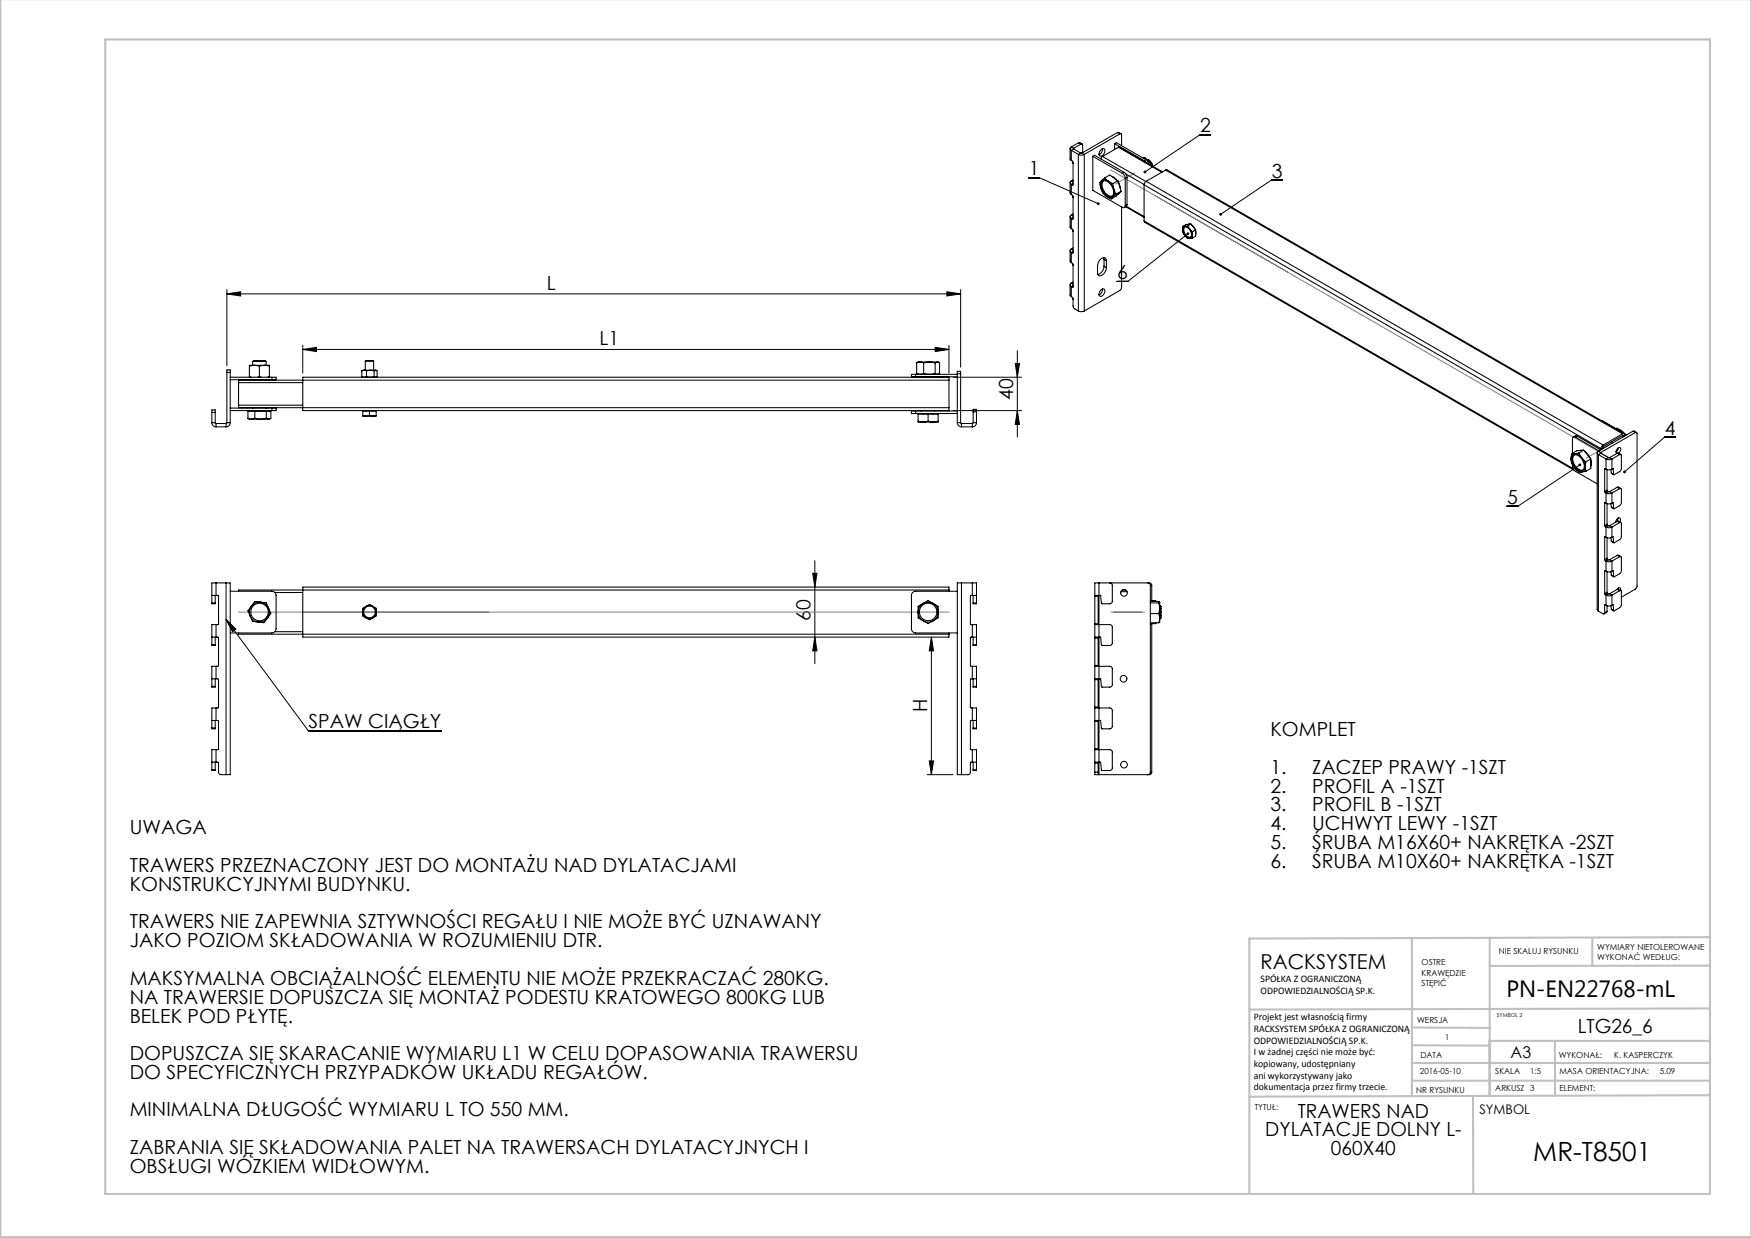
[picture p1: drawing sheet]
<svg xmlns="http://www.w3.org/2000/svg" width="420mm" height="297mm" viewBox="0 0 420 297" stroke-linecap="round" stroke-linejoin="round" font-family="sans-serif">
<g fill="none" stroke="#c0c0c0" stroke-width=".5">
<path d="M.1 -.1v296.9h419.9M25.2 9.5h385v276.9h-385zM338.7 225.2v37.8M357.3 225v37.9v-13.2M382 225.4v6.3M410.1 224.8l-110.4 .4v61.2M410.1 231.7h-52.8M338.7 259.3h71.5M338.7 255h71.5M338.7 250.8l18.6 .1M338.7 246.5l18.6 .1M357.3 249.7h52.9"/>
<path d="M373 249.7v13.2M410.1 241.9l-110.4 .3M353.3 262.9l.1 23.5M410.2 262.7l-110.5 .4"/>
</g>
<g fill="none" stroke="#000" stroke-width=".24">
<path d="M290.4 32.3h-2.6l-13.2 9M246.8 42.7h2.5l14.1 6.2M284.9 56.1l-14.4 11.4h-2.5M307.6 43.2h-2.6l-12.2 8.2M54.4 70.5l3.3-.5v1zM54.4 69.5v18.2M54.4 70.5h176M227.1 70l3.3 .5-3.3 .5zM230.4 69.5v18.6M72.6 83.8l3.3-.5v1zM72.6 82.8v6.7M72.6 83.8h155"/>
<path d="M224.3 83.3l3.3 .5-3.3 .5zM227.6 82.8v6.7M228.6 90.5h16.4M228.6 98.5h16.4M243.5 87.2h1l-.5 3.3zM244 98.5l.5 3.3h-1zM244 84.2v20.7M378.9 111.5l-14.8 10h-2.7M401.8 104.9h-2.5l-9.6 8.3M194.9 137.5h1.1l-.5 3.3zM195.5 134.5v24.7M54.2 148.6l19.8 26.7h31.9"/>
<path d="M54.2 148.6l2.4 2.3-.8 .7zM195.5 152.8l.5 3.3h-1.1zM223.4 152.8v33M223.4 152.8l.5 3.3h-1zM222.4 185.8h6.2M222.9 182.5h1l-.5 3.3z"/>
</g>
<path d="M266.4 40.8l42.4 24.5M272.2 41.5l-4.6 2.6M277.3 47l109.6 63.3M386.2 106.6l-5.7 3.3M57.2 146.8h170.4M266.5 146.8h8" fill="none" stroke="#808080" stroke-width=".25"/>
<g fill="#000">
<path d="M54.2 148.6l2.4 2.3-.8 .7z"/>
<path d="M263.2 48.6v.5h.4l.1-.1-.3-.1 .3 .1-.1-.4zM274.4 41.1l-.1 .3 .3-.1-.3 .1a.34 .34 0 0 0 .5 .1 .34 .34 0 0 0 .1-.5 .34 .34 0 0 0-.5 .1zM292.6 51.1l-.1 .5 .3-.2-.3 .2a.34 .34 0 0 0 .5 .1 .34 .34 0 0 0 .1-.5 .34 .34 0 0 0-.5-.1zM389.4 113v.4l.3-.2-.3 .2a.34 .34 0 0 0 .5 .1 .34 .34 0 0 0 0-.5 .34 .34 0 0 0-.5 0zM378.7 111.3a.34 .34 0 0 0 0 .5 .34 .34 0 0 0 .4 0 .34 .34 0 0 0 .1-.5l-.3 .2 .3-.2-.3-.1zM284.7 55.8a.34 .34 0 0 0 0 .5 .34 .34 0 0 0 .5 0 .34 .34 0 0 0 0-.5l-.3 .3 .3-.3-.3-.1z"/>
<path d="M54.4 70.5l3.3-.5v1zM227.1 70l3.3 .5-3.3 .5z"/>
<path d="M72.6 83.8l3.3-.5v1zM224.3 83.3l3.3 .5-3.3 .5z"/>
<path d="M195.5 152.8l.5 3.3h-1.1zM194.9 137.5h1.1l-.5 3.3z"/>
<path d="M223.4 152.8l.5 3.3h-1zM222.9 182.5h1l-.5 3.3zM243.5 87.2h1l-.5 3.3zM244 98.5l.5 3.3h-1z"/>
</g>
<g fill="none" stroke="#000" stroke-width=".25">
<path d="M256.7 35.7v2.4l.3 .4M257 35.2a.43 .43 0 0 0-.3 .5 .43 .43 0 0 0 .3 .4M257 35.2l.5 .4M257 36.1v2.4M257 38.5l.2 .2M257 36.1l1.7 .9M257.2 38.7l.1 .3M257.2 38.7l.2 .2v5.4M257.3 39v.1M257.3 39l.1 .1M257.5 35.6v.1M257.5 35.7l-.5 .4"/>
<path d="M257.5 35.7l1.7 1M258.7 37l.7 .2 .7-.2M258.7 37v37.6M258.7 34.2h.2l.7 .3M258.7 34.2l-1.7 1M258.7 34.2l.6 .4M259.2 36.7h.3M259.2 36.7l-.5 .3M259.3 34.6l.2-.1 .2 .2v1.9M259.3 34.6l-1.8 1M259.5 36.7l.6 .3M260.1 37v37.6"/>
<path d="M262.1 37.5v8.2l7.1 4a.43 .43 0 0 0 .5 .1 .43 .43 0 0 0 .2-.5M262.1 37.5l7.1 4.1M262.1 37.5l.4-.2 7.1 4M264 36a.55 .55 0 0 1 .8-.3 .55 .55 0 0 1 .2 .8 .91 .91 0 0 1-1.3 .8l-.1-.6zM264.4 35.7a1.48 1.48 0 0 1-.8 1.4M264.5 37.5l-.4 .6M264.5 37.5l10.4 6M267.4 34.5v1.4M267.4 34.5l7 4.1M267.4 34.5l.4-.3 7.1 4.1M268 31.8l.3-.1 .6 .4M268 31.8l.6 .3"/>
<path d="M268 31.8l-8.5 4.9M268.3 35.3h.3l10.2 5.9M268.3 35.3l-3.8 2.2M268.3 35.3l10.4 6M268.6 32.1h.2l.2 .2v2.6M268.6 32.1l-8.5 4.9M274 37.8h.6M274.4 38.6l.4 .3M274.6 37.8l1 1 .6 .9M274.6 37.8l-.3 .2M274.9 38.3l.3 .4 .3 .6M274.9 38.3l-.5 .3"/>
<path d="M275 38.2a2.26 2.26 0 0 1 1.5 1.7 2.03 2.03 0 0 0-1.1-1.6M256.7 43.8v2.5l.3 .4M256.7 52v2.4l.3 .4M257 43.4a.43 .43 0 0 0-.3 .4 .43 .43 0 0 0 .3 .4M257 51.6a.43 .43 0 0 0-.3 .4 .43 .43 0 0 0 .3 .4M257 59.7a.43 .43 0 0 0-.3 .5 .43 .43 0 0 0 .3 .4M257 44.2v2.5M257 52.4v2.4M257 54.8l.2 .2M257 52.4l.2 .2M257 46.7l.2 .1M257 44.2l.2 .2"/>
<path d="M257 43.4l.4 .3M257 51.6l.4 .2M257 59.7l.4 .3M257.2 46.8l.1 .4M257.2 55l.1 .3M257.2 55l.2 .3v5.3M257.2 46.8l.2 .3v5.4M257.3 47.2l.1 .1M257.3 55.3l.1 .2M257.3 47.2h.1M257.3 55.3l.1 .1M257.4 52.5l-.2 .1"/>
<path d="M257.4 44.3l-.2 .1M257.4 43.2l-.4 .2M257.4 51.3l-.4 .3M257.4 59.5l-.4 .2M257.4 44l-.4 .2M257.4 52.2l-.4 .2M264.1 45.2a3.9 3.9 0 0 0 1.3 1.9M264.1 45.2a3.2 3.2 0 0 0 1.3 1.9M264.3 43.3a1.84 1.84 0 0 0-.2 1.9M264.3 43.3a1.2 1.2 0 0 1 1.5 .1M264.3 43.3l-.5 .5 .3 1.4M264.4 43.6a1.8 1.8 0 0 1 2.4 1.3 1.51 1.51 0 0 1-.4 2.3 2.65 2.65 0 0 1-2-3.6z"/>
<path d="M264.7 43.4a2.61 2.61 0 0 0 1.7 3.7l.4-.1M265 42.7l.8 .7M265 42.7l-.7 .6M265 42.7l1.2-.7 1.9 1.4M265.4 47.1a1.2 1.2 0 0 0 1.6 .1M265.4 47.1l1.1 .6M265.8 43.4a3.9 3.9 0 0 1 1.4 2M265.8 43.4l1.1 .7M266.6 42.3l1.3 .9M266.9 44.1l.3 1.3M267 47.2l-.5 .5M267.2 45.4l.5 1.2"/>
<path d="M267.2 45.4a1.84 1.84 0 0 1-.2 1.8M267.7 46.6l-.7 .6M268.1 43.4l.8 2.5M268.1 43.4l-1.2 .7M268.2 43.7l.4 .9 .2 .8M268.6 46.2l-.4 .3M268.9 45.9l-1.2 .7M268.9 45.9l-1.2 1.1-1.2 .7M269 49.6v19.6l-.4 .5-8.5 4.9M269.2 41.6l.5 .5 .2 .7M269.6 41.3l.5 .6 .2 .7M269.6 41.3l-.4 .3"/>
<path d="M269.9 42.8v6.5M270 49.6l4.4 2.5M270 41.7l4.4 2.6M270.2 49.5l4.2 2.4M270.3 49.1l-.1 .4-.5 .3M270.3 42.6l-.4 .2M270.3 49.1l-.4 .2M270.3 42.6v6.5M274.4 53l.2 .3 103 59.5M274.4 44.4l109.6 63.2M274.4 44.4v8.6M274.4 53l102.9 59.4"/>
<path d="M274.9 43.5l-.5 .9M274.9 43.5l109.6 63.3M279.6 40.8h.3l109.6 63.2M279.6 40.8l-4.7 2.7M279.6 40.8l109.6 63.3M283.7 55.1l.1 .7 .4 .8M283.8 54.3h.4M283.8 54.3l-.1 .8M284 54.6a1.53 1.53 0 0 1 1.8 1.7 .65 .65 0 0 1-.4 .7 .65 .65 0 0 1-.8-.3 1.74 1.74 0 0 1-.6-2.1zM284.2 54.5a1.68 1.68 0 0 0 1.4 2.4M284.2 54.3l.6 .1 .6 .5M284.2 56.6l.6 .5 .6 .1"/>
<path d="M284.2 54.3a.69 .69 0 0 0-.5 .8M284.2 56.6h.1a.92 .92 0 0 0 1.1 .6M284.9 54.2l.5 .7M284.9 54.2l-.7 .1M285.4 54.9l.6 .7M285.4 54.9l.4 .8 .1 .7M285.4 53.8h-.4M285.7 53.8l1.1 1.4M285.7 53.8l-.8 .4M285.7 53.8l-1.2 .1-.7 .4M285.8 54l.9 1M285.9 56.4a.7 .7 0 0 1-.5 .8"/>
<path d="M285.9 56.4l.1 .7M286 55.6l-.1 .8M286 57.1l-.6 .1M286.8 55.3v1M286.8 55.2l-.8 .4M286.8 55.2v1.5l-.8 .4M256.7 60.2v2.4l.3 .4M256.7 68.3v2.5l.3 .4M257 67.9a.43 .43 0 0 0-.3 .4 .43 .43 0 0 0 .3 .4M257 71.2l.2 .1M257 60.6v2.4M257 68.7v2.5"/>
<path d="M257 68.7l.2 .2M257 63l.2 .2M257 60.6l.2 .1M257 67.9l.4 .3M257.2 63.2l.1 .3M257.2 71.3l.1 .4M257.2 71.3l.3 2.4 .2 .4 1 .5M257.2 63.2l.2 .2v5.4M257.3 63.5l.1 .1M257.3 71.7l.1 .1M257.3 71.7h.1M257.4 68.8l-.2 .1"/>
<path d="M257.4 60.6l-.2 .1M257.4 67.7l-.4 .2M257.4 60.3l-.4 .3M257.4 68.5l-.4 .2M258.7 74.6l.7 .2 .7-.2M264 69.7a.55 .55 0 0 1 .8-.4 .55 .55 0 0 1 .2 .8 .91 .91 0 0 1-1.3 .9l-.1-.6zM264.4 69.3a1.48 1.48 0 0 1-.8 1.4M264.7 61.8l.1 .4M264.8 63.9a2.15 2.15 0 0 1-1.5 1.9M264.8 62.2l.6 .4M264.8 63.9l.6 .3M264.8 62.2v1.7"/>
<path d="M265.4 62.6a.7 .7 0 0 0-.5-.8 .7 .7 0 0 0-.8 .3l-.4 .5-.4 .9v1.9a.7 .7 0 0 0 .4 .8 .7 .7 0 0 0 .9-.3l.5-.8 .3-.9M265.4 62.6v1.6M50.8 98.9v-.6h.8v.6M50.8 98.9h.8M50.8 98.9v2.5M51.6 98.9v2.5M54.4 89.3v-.6h.8v.6M54.4 89.3h.8M54.4 89.3v12.1M55.2 89.3v12.1M55.2 98.5h10M55.2 97.9h10"/>
<path d="M55.2 91.1h10M55.2 90.5h10M57.2 97.2v.6h170.4M57.2 91.8v5.4M57.2 97.2h15.4M57.2 91.8h15.4M59.8 87.9v2.6M59.8 98.5v.2M59.8 90.4l.5 .1M60.6 86.7a3.4 3.4 0 0 1 2.4-.2h.6l.2 .2M60.6 86.7h3.2M60.6 86.7v.9"/>
<path d="M60.6 91.1v.1M60.6 97.8v.1M61 87.6h2.4M61 87.6l1.2 .3M61 87.6l-1.2 .3M61 87.6h-1.2v.3M61.1 98.7v1.7M62.2 90.4l.5 .1M62.2 87.9v2.5M62.2 90.4l-.4 .1M63.4 87.6l-1.2 .3M63.4 87.6l1.2 .3"/>
<path d="M63.4 87.6h1.2v.3M63.8 86.7v.9M63.8 91.1v.1M63.8 97.8v.1M63.9 98.7v1.7M64.6 87.9v2.6M64.6 98.5v.2M64.6 90.4l-.4 .1M65.2 97.9h1v.6h-1M65.2 90.5h1v.6h-1M65.2 90.5v.6M65.2 97.9v.6"/>
<path d="M86.8 90.4l.6 .1 .5-.1M86.8 90.4l.2 .1M86.8 89v1.4M86.9 88.9l-.1 .1M87 99.7l.8 .1M87 99.7v.1h.8M87 98.5v1.2M87 98.6h3.2M87.4 88.8l.5 .2M87.4 88.8h1.4M87.4 88.8l-.6 .2M87.4 88.8l-.5 .1"/>
<path d="M87.6 86.7l.2-.2h1.7l.1 .2M87.6 86.7h2M87.6 86.7v2.1M87.8 99.8h1.6M87.9 90.4l.9 .1 .9-.1M87.9 89v1.4M88.6 99.7l-.8 .1M88.6 99.7l.8 .1M88.6 98.6v1.1M88.8 88.8l-.9 .2M88.8 88.8l.9 .2M88.8 88.8h1.3"/>
<path d="M89.6 86.7v2.1M89.7 89v1.4M90.1 88.8l-.4 .2M90.1 88.8l.4 .2v1.4l-.4 .1-.4-.1M90.1 88.8l.3 .1M90.2 99.7l-.8 .1M90.2 99.7v.1h-.8M90.2 98.5v1.2M90.4 90.4l-.2 .1M219.6 89.8h-1v.6h1M219.6 98.6h-1v.6h1M219.6 89.8v.6"/>
<path d="M219.6 98.6v.6M219.6 89.8h10M219.6 90.4h10M219.6 99.2h10M219.6 98.6h10M219.9 89.6l.8 .2 .9-.2M219.9 89.6l.3 .2M219.9 87.1v2.5M220.2 99.2v1.9M220.2 99.4h4.8M220.7 86.8l.9 .3M220.7 86.8h2.2"/>
<path d="M220.7 86.8l-.8 .3M220.7 86.8h-.5l-.3 .3M221 90.4v.1M221 98.5v.1M221.6 89.6l1.3 .2 1.4-.2M221.6 87.1v2.5M222.6 99.4v1.7M222.9 86.8l-1.3 .3M222.9 86.8l1.4 .3M222.9 86.8h1.9M224.2 90.4v.1M224.2 98.5v.1"/>
<path d="M224.3 87.1v2.5M224.8 86.8l-.5 .3M224.8 86.8l.6 .3v2.5a.76 .76 0 0 1-1.1 0M224.8 86.8l.4 .2M225 99.2v1.9M225.2 89.7l-.2 .1M227.6 91.2h-170.4v.6M227.6 91.2v-.7h-155v8h155v-.7M227.6 91.2v6.6M229.6 89.7v-.6h.8v.6M229.6 89.7v11.7M229.6 89.7h.8"/>
<path d="M230.4 89.7v11.7M233.4 98.8v-.6h.8v.6M233.4 98.8v2.6M233.4 98.8h.8M234.2 98.8v2.6M50.8 101.4a1 1 0 0 0 1 1M50.8 101.4h.8M51.6 101.4l.2 .2M51.8 101.6v.8M51.8 102.4h2.4M51.8 101.6h2.4M54.2 101.6v.8"/>
<path d="M54.4 101.4l-.2 .2M54.4 101.4h.8M55.2 101.4a1 1 0 0 1-1 1M59.5 100.4l.8 .2M59.5 100.4v-1.7h5.5v1.7l-.6 .2M60.3 100.6h2.2M61.1 100.4l1.4 .2M61.1 100.4l-.8 .2M62.5 100.6h1.9M63.9 100.4l-1.4 .2M63.9 100.4l.5 .2M64.8 100.4l-.4 .2"/>
<path d="M220.2 101.1l1.2 .2M220.2 101.1v.2h1.2M221.4 101.3h2.4M222.6 101.1l-1.2 .2M222.6 101.1l1.2 .2M225 101.1l-1.2 .2M225 101.1v.2h-1.2M229.6 101.4a1 1 0 0 0 1 1M229.6 101.4h.8M230.4 101.4l.2 .2M230.6 101.6v.8M230.6 102.4h2.6"/>
<path d="M230.6 101.6h2.6M233.2 101.6v.8M233.4 101.4l-.2 .2M233.4 101.4h.8M234.2 101.4a1 1 0 0 1-1 1M376.8 110.1a3.7 3.7 0 0 0 .9 2.1M376.8 110.1l.2 1 .7 1.1M377 108.8l.7 .1M377 108.8l-.2 1.3M377.2 111.4a1.64 1.64 0 0 0 .7 1.7l5.2 3M377.3 109.4a1.28 1.28 0 0 1 1.9 .5 2.25 2.25 0 0 1 .4 2.9 2.03 2.03 0 0 1-2.3-1.6l-.2-1zM377.6 109.1a2.59 2.59 0 0 0 1.3 3.6l.8 .1"/>
<path d="M377.7 108.9a2.19 2.19 0 0 1 1.7 .9M377.7 112.2a2.19 2.19 0 0 0 1.7 1M377.7 108.9a1.04 1.04 0 0 0-.9 1.2M377.7 112.2l1 1h.7M377.9 104.9a.43 .43 0 0 0-.5-.1 .43 .43 0 0 0-.2 .5v3.4M377.9 104.9l5.6 3.3M378.3 104.6h-.4l-.5 .2M378.3 104.6l5.7 3.3M378.3 104.6l-.4 .3M378.7 108.7l.7 1.1M378.7 108.7l-1 .2M379.4 109.8l1 1"/>
<path d="M379.4 109.8a3.7 3.7 0 0 1 .8 2.2M379.5 108l-.7 .1M379.9 108l1.7 2.1M379.9 108l-1.2 .7M379.9 108l-1.7 .2-1.2 .6M380.2 108.3l.6 .7 .6 .9M380.2 112a1.04 1.04 0 0 1-.8 1.2M380.2 112l.2 1.1M380.4 110.8l-.2 1.2M380.4 113.1l-1 .1M381.6 110.4v1.4M381.6 110.1l-1.2 .7"/>
<path d="M381.6 110.1v2.3l-1.2 .7M383.1 108.6v37.6l.3 .4M383.4 108.2a.43 .43 0 0 0-.3 .4 .43 .43 0 0 0 .3 .5M383.4 108.2l.6 .4M383.4 109.1l1.8 1M383.4 109.1v37.5M384 108.6v.1M384 108.7l-.6 .4M384 108.7l1.8 1.1M384 107.6v.3M384.2 101l.3 .1M384.5 106.8l-.5 .8"/>
<path d="M384.5 101.1l5.7 3.2M384.5 101.1h-.1M384.9 117.9l.1 .3M384.9 112.5v5.4M385 112.5h-.1M385 112.5l.2 .1M385 118.2l.2 .1M385.2 110.1l.7 .2 .7-.2M385.2 112.6l.7 .1 .7-.1M385.2 118.3l.7 .1 .7-.1M385.2 110.1v2.5M385.2 118.3v2.4"/>
<path d="M385.5 117.6l.1 .2M385.5 117.6l-.6 .3M385.5 112.7v4.9M385.6 117.8l-.6 .4M385.6 117.8l.2 .2M385.8 109.8h.3M385.8 118h.3M385.8 109.8l-.6 .3M385.8 118l-.6 .3M386.1 109.8l.5 .3M386.1 118l.5 .3M386.4 112.7l.1 .8"/>
<path d="M386.5 113.5l.6 .4M386.5 113.5l.6 .3M386.6 106l.2 .3M386.6 110.1v2.5M386.6 118.3v2.4M386.6 112.6l.3-.2 .2 1.4M387.6 102.8l.2-.1 .6 .3 1.3 1M387.6 108.4a.82 .82 0 0 1 1.1-.9v.6l-.5 .6M387.6 108.4l.2 .4M387.9 116.9l.3-.1 .6 .4M387.9 108.7l.6 .4M387.9 108.7l-1.8 1.1"/>
<path d="M387.9 116.9l.6 .3M387.9 116.9l-1.8 1.1M388.2 107.4l-.1 .6-.5 .4M388.2 108.7h-.3M388.2 108.7l.6 .3M388.5 109.1l.2-.1 .2 .2v3.4l-.4 .5-1.4 .7M388.5 117.2h.3l.1 .3-.1 3.5-1.7 1.1-.2-1.5-.3 .1M388.5 109.1l-1.9 1M388.5 117.2l-1.9 1.1M389.2 104.1a.3 .3 0 0 1 .3-.1 .3 .3 0 0 1 .2 .4v.2M389.2 104.5l-4.7 2.7-.1 .5M389.2 104.5l.1 .1"/>
<path d="M389.2 104.1l-4.7 2.7M389.3 104.6v.2M389.7 104.5l.1 .1M391.7 103.5l.2-.1 .6 .4M391.7 103.5l-8.3 4.7M391.7 103.5l.5 .3M392.2 103.8h.3l.2 .2v36.7l-.5 .6-3.3 2M392.2 103.8l-8.2 4.8M51.8 139.8h-1v4.9M51.8 139.8h2.4M51.8 139.8v3M54.2 139.8h1v46h-1"/>
<path d="M54.2 139.8v46M230.6 139.8h-1v46h1M230.6 139.8v46M230.6 139.8h2.6M233.2 139.8h1v4.9M233.2 139.8v3M263.6 139.8h-1v3M263.6 139.8l12.3 .1 .4 .5v3.7M263.6 139.8v46M266.2 139.8l.4 .2 .2 .4v3.8l-.2 .5-.4 .1h-1.9l-.3-2h-1.4M275.3 139.8l.4 .2 .2 .4v44.8l-.2 .5-.4 .1M384.9 126.1l.1 .2"/>
<path d="M384.9 134.3l.1 .2M384.9 120.7v5.4M384.9 128.9v5.4M384.9 137v5.4M385 120.6l-.1 .1M385 128.8l-.1 .1M385 137h-.1M385 120.6l.2 .1M385 126.3l.2 .1M385 128.8l.2 .1M385 134.5l.2 .1M385 137l.2 .1"/>
<path d="M385.2 120.7l.7 .2 .7-.2M385.2 126.4l.7 .2 .7-.2M385.2 128.9l.7 .2 .7-.2M385.2 134.6l.7 .2 .7-.2M385.2 137.1l.7 .1 .7-.1M385.2 126.4v2.5M385.2 134.6v2.5M385.5 125.8l.1 .2M385.5 133.9l.1 .3M385.5 120.8v5M385.5 129v4.9M385.5 137.2v4.9"/>
<path d="M385.5 125.8l-.6 .3M385.5 133.9l-.6 .4M385.6 126l-.6 .3M385.6 126l.2 .1M385.6 134.2l-.6 .3M385.6 134.2l.2 .1M385.8 126.1h.3M385.8 134.3h.3M385.8 126.1l-.6 .3M385.8 134.3l-.6 .3M386.1 126.1l.5 .3M386.1 134.3l.5 .3"/>
<path d="M386.4 120.8l.1 .9M386.4 129l.1 .8M386.4 137.2l.1 .8M386.5 121.7h.1M386.5 129.8v.1M386.5 138l.6 .4M386.5 121.7l.6 .4M386.5 129.8l.6 .4M386.5 138l.6 .3M386.6 126.4v2.5M386.6 134.6v2.5M386.6 137.1l.3-.2 .2 1.4"/>
<path d="M387.9 125.1l.3-.1 .6 .4M387.9 133.2h.3l.6 .3M387.9 125.1l.6 .3M387.9 125.1l-1.8 1M387.9 133.2l.6 .4M387.9 133.2l-1.8 1.1M388.1 124.3l-.2 .6-.3 .4a.9 .9 0 0 1 1-1l.1 .3-.2 .6M388.5 125.4h.3l.1 .2-.1 3.6-1.7 1-.2-1.5-.3 .2M388.5 133.6l.2-.1 .2 .2v3.4l-.4 .5-1.4 .7M388.5 125.4l-1.9 1M388.5 133.6l-1.9 1M50.8 142.8h1"/>
<path d="M50.8 152.8h1M50.8 144.7v.1h.8v-.1M50.8 154.7v.1h.8v-.1M50.8 144.7h.8M50.8 154.7h.8M51.6 142.8v1.9M51.6 152.8v1.9M51.8 149.8h-1v4.9M51.8 142.8l.5 .1 .1 .1v6.6l-.1 .2h-.5M51.8 152.8l.5 .1 .1 .1v6.6l-.1 .2h-.5M51.8 159.8h-1v4.9M51.8 149.8v3"/>
<path d="M51.8 159.8v3M55.2 141.8h10a1 1 0 0 1 1 1v8a1 1 0 0 1-1 1h-10M57.2 151.8v.3h170.4M60 147.8a2.4 2.4 0 0 0 1.9 1.4M60 147.8l.6 1.3 1.3 .1M60.3 145.4a2.4 2.4 0 0 0-.3 2.4M60.3 145.4l-.8 1.1 .5 1.3M62.5 144.5a2.4 2.4 0 0 0-2.2 .9M62.5 144.5l-1.4-.2-.8 1.1M62.5 144.5a2.4 2.4 0 0 1 1.9 1.4M62.5 144.5l1.4 .1 .5 1.3M64.1 148.3a2.4 2.4 0 0 1-2.2 .9"/>
<path d="M64.1 148.3l-.8 1.1-1.4-.2M64.4 145.9a2.4 2.4 0 0 1-.3 2.4M64.4 145.9l.6 1.3-.9 1.1M65.9 151.5h6.7M65.9 142.1h6.7M87 146.8a1.6 1.6 0 0 0 .8 1.4M87 146.8v1l.8 .4M87.8 145.5a1.6 1.6 0 0 1 1.6 0M87.8 145.5l.8-.5 .8 .5M87.8 148.2a1.6 1.6 0 0 0 1.6 0M87.8 145.5a1.6 1.6 0 0 0-.8 1.3M87.8 145.5l-.8 .4v.9"/>
<path d="M87.8 148.2l.8 .5 .8-.5M89.4 145.5a1.6 1.6 0 0 1 .8 1.3M89.4 145.5l.8 .4v.9M90.2 146.8v1l-.8 .4M90.2 146.8a1.6 1.6 0 0 1-.8 1.4M220.2 146.8v1.4l1.2 .7M220.2 146.8a2.4 2.4 0 0 0 1.2 2.1M221.4 144.8a2.4 2.4 0 0 0-1.2 2M221.4 144.8l-1.2 .7v1.3M221.4 144.8a2.4 2.4 0 0 1 2.4 0M221.4 144.8l1.2-.7 1.2 .7M221.4 148.9l1.2 .7 1.2-.7"/>
<path d="M221.4 148.9a2.4 2.4 0 0 0 2.4 0M223.8 144.8a2.4 2.4 0 0 1 1.2 2M223.8 144.8l1.2 .7v1.3M225 146.8v1.4l-1.2 .7M225 146.8a2.4 2.4 0 0 1-1.2 2.1M227.6 141.5h-170.4v.3M227.6 141.5v-.7h-155v12h155v-.7M227.6 141.5v.3M227.6 151.8v.3M229.6 141.8h-10a1 1 0 0 0-1 1v8a1 1 0 0 0 1 1h10M233.2 142.8l-.3 .1-.1 .1v6.6l.1 .2h.3M233.2 152.8l-.3 .1-.1 .1v6.6l.1 .2h.3"/>
<path d="M233.2 142.8h1M233.2 149.8h1v4.9M233.2 152.8h1M233.2 159.8h1v4.9M233.2 149.8v3M233.2 159.8v3M233.4 144.7v.1h.8v-.1M233.4 154.7v.1h.8v-.1M233.4 142.8v1.9M233.4 152.8v1.9M233.4 144.7h.8M233.4 154.7h.8"/>
<path d="M262.6 149.8h3.6l.4 .2 .2 .4v4.1l-.5 .3h-2l-.3-2h-1.4M262.6 159.8h3.6l.4 .2 .2 .4v4.1l-.5 .3h-2l-.3-2h-1.4M262.6 159.6v.2M262.6 142.8v.2M262.6 152.8v.2M262.6 149.6v.2M262.6 143v6.6M262.6 149.8v3M262.6 153v6.6M262.6 159.8v3M262.6 159.6h.8M262.6 143h.8"/>
<path d="M262.6 153h.8M262.6 149.6h.8M263.4 159.6v.2M263.4 142.8v.2M263.4 152.8v.2M263.4 149.6v.2M263.4 143v6.6M263.4 153v6.6M268.9 141.9h1.4M269.2 141.5h.8M275.9 144.3h2l.3 .2M275.9 144.6h2"/>
<path d="M275.9 149.6h1.3M275.9 144.1h1.3M275.9 147.2h2M275.9 149.4h2M276.3 149.6l-.1 35.9-.5 .3h-12.1M277.2 144.1l.1 .2M277.2 144.1v.2M277.3 149.4l-.1 .2M277.9 147.2l.3 1.1M277.9 144.6l.3 1.3M278.2 148.3l-.3 1.1M278.2 145.9l-.3 1.3"/>
<path d="M278.2 145.9v2.4M278.2 144.5l-.3 .1M278.2 144.5v1.4M278.2 148.3v.9l-.3 .2M278.2 148.4h.1M278.2 145.2h.1M278.2 147.8h.1M278.2 145.8h.1M278.3 145.2v.6M278.3 147.8v.6M278.3 145.2l.2 .3v.5M278.3 145.8v2"/>
<path d="M278.3 145.8l.2 .2M278.5 147.7v.5l-.2 .2M278.5 146v1.7M278.5 147.7l-.2 .1M383.4 146.6l1.2 .7 .2-.1 .1-.2M384.9 142.4l.1 .3M384.9 145.2v1.8M385 145.1l-.1 .1M385 142.7l.2 .1M385 145.1l.2 .1M385.2 142.8l.7 .1 .7-.1M385.2 145.2l.7 .2 .7-.2"/>
<path d="M385.2 142.8v2.4M385.5 142.1l.1 .2M385.5 146.7l-.1 .2-.6 .4M385.5 145.3v1.4M385.5 142.1l-.6 .3M385.5 146.7l-.6 .3M385.6 142.3l-.6 .4M385.6 142.3l.2 .1M385.8 142.4h.3M385.8 142.4l-.6 .4M386.1 142.4l.5 .4M386.4 145.3l.1 .8"/>
<path d="M386.5 146.1l.6 .5M386.5 146.1l.6 .4M386.6 142.8v2.4M386.6 145.2l.3-.1 .2 1.4M387.8 141.4a.48 .48 0 0 1 .6-.4 .48 .48 0 0 1 .3 .7M387.9 141.4l.3-.1 .6 .4M387.9 141.4l.6 .3M387.9 141.4l-1.8 1M388.2 141.1v.2M388.5 141.7h.2l.2 .2v3.4l-.4 .5-1.4 .7M388.5 141.7l-1.9 1.1M50.8 172.8h1"/>
<path d="M50.8 162.8h1M50.8 174.7v.1h.8v-.1M50.8 164.7v.1h.8v-.1M50.8 164.7h.8M50.8 174.7h.8M51.6 162.8v1.9M51.6 172.8v1.9M51.8 169.8h-1v4.9M51.8 179.8h-1v4.9M51.8 162.8l.5 .1 .1 .1v6.6l-.1 .2h-.5M51.8 172.8l.5 .1 .1 .1v6.6l-.1 .2h-.5M51.8 169.8v3"/>
<path d="M51.8 179.8v3M233.2 162.8l-.3 .1-.1 .1v6.6l.1 .2h.3M233.2 172.8l-.3 .1-.1 .1v6.6l.1 .2h.3M233.2 169.8h1v4.9M233.2 172.8h1M233.2 162.8h1M233.2 179.8h1v4.9M233.2 169.8v3M233.2 179.8v3M233.4 174.7v.1h.8v-.1M233.4 164.7v.1h.8v-.1M233.4 162.8v1.9"/>
<path d="M233.4 172.8v1.9M233.4 164.7h.8M233.4 174.7h.8M262.6 169.8h3.6l.4 .2 .2 .4v4.1l-.5 .3h-2l-.3-2h-1.4M262.6 179.8h3.6l.4 .2 .2 .4v4.1l-.5 .3h-2l-.3-2h-1.4M262.6 179.6v.2M262.6 162.8v.2M262.6 172.8v.2M262.6 169.6v.2M262.6 163v6.6M262.6 169.8v3M262.6 173v6.6"/>
<path d="M262.6 179.8v3M262.6 179.6h.8M262.6 163h.8M262.6 173h.8M262.6 169.6h.8M263.4 179.6v.2M263.4 162.8v.2M263.4 172.8v.2M263.4 169.6v.2M263.4 163v6.6M263.4 173v6.6M50.8 182.8h1"/>
<path d="M50.8 184.7v.1h.8v-.1M50.8 184.7h.8M51.6 182.8v1.9M51.8 182.8l.6 .2 .1 2.6 .4 .2h1.3M233.2 182.8l-.4 .2v2.2l-.2 .5-.4 .1h-1.6M233.2 182.8h1M233.4 184.7v.1h.8v-.1M233.4 184.7h.8M233.4 182.8v1.9M262.6 182.8v.2M262.6 185.2v.6h.8M262.6 183v2.2"/>
<path d="M262.6 183h.8M262.6 185.2h.8M263.4 182.8v.2M263.4 185.2v.6M263.4 185.8h.2M263.4 183v2.2"/>
<circle cx="62.2" cy="146.8" r="2.1"/>
<circle cx="88.6" cy="146.8" r="1.4"/>
<circle cx="222.6" cy="146.8" r="2.1"/>
<circle cx="269.6" cy="142.2" r=".8"/>
<circle cx="269.5" cy="162.8" r=".8"/>
<circle cx="269.6" cy="183.4" r=".8"/>
</g>
<text font-size="6.3" x="367.8" y="278.5">MR-T8501</text>
<text font-size="5.6" x="361.3" y="239.1">PN-EN22768-mL</text>
<text font-size="4.9" x="302.4" y="232.4">RACKSYSTEM</text>
<g font-size="4.7">
<text x="287.8" y="31.7">2</text>
<text x="246.8" y="42">1</text>
<text x="305.1" y="42.6">3</text>
<text x="131.1" y="69.5">L</text>
<text x="268" y="66.9">6</text>
<text x="143.8" y="82.8">L1</text>
<text x="243" y="95.8" transform="rotate(-90 243 95.8)">40</text>
<text x="399.3" y="104.3">4</text>
<text x="361.5" y="120.9">5</text>
<text x="194.4" y="149" transform="rotate(-90 194.4 149)">60</text>
<text x="222.4" y="170.9" transform="rotate(-90 222.4 170.9)">H</text>
<text x="74" y="174.8">SPAW CIĄGŁY</text>
<text x="304.7" y="176.6">KOMPLET</text>
<text x="304.7" y="185.6">1.</text>
<text x="314.7" y="185.6">ZACZEP PRAWY -1SZT</text>
<text x="304.7" y="190.1">2.</text>
<text x="314.7" y="190.1">PROFIL A -1SZT</text>
<text x="304.7" y="194.7">3.</text>
<text x="314.7" y="194.7">PROFIL B -1SZT</text>
<text x="31.1" y="200.1">UWAGA</text>
<text x="304.7" y="199.2">4.</text>
<text x="304.7" y="203.7">5.</text>
<text x="314.7" y="199.2">UCHWYT LEWY -1SZT</text>
<text x="314.7" y="203.7">ŚRUBA M16X60+ NAKRĘTKA -2SZT</text>
<text x="31.1" y="209.1">TRAWERS PRZEZNACZONY JEST DO MONTAŻU NAD DYLATACJAMI</text>
<text x="304.7" y="208.2">6.</text>
<text x="314.7" y="208.2">ŚRUBA M10X60+ NAKRĘTKA -1SZT</text>
<text x="31.1" y="213.6">KONSTRUKCYJNYMI BUDYNKU.</text>
<text x="31.1" y="222.7">TRAWERS NIE ZAPEWNIA SZTYWNOŚCI REGAŁU I NIE MOŻE BYĆ UZNAWANY</text>
<text x="31.1" y="227.2">JAKO POZIOM SKŁADOWANIA W ROZUMIENIU DTR.</text>
<text x="31.1" y="236.3">MAKSYMALNA OBCIĄŻALNOŚĆ ELEMENTU NIE MOŻE PRZEKRACZAĆ 280KG.</text>
<text x="31.1" y="240.8">NA TRAWERSIE DOPUSZCZA SIĘ MONTAŻ PODESTU KRATOWEGO 800KG LUB</text>
<text x="31.1" y="245.3">BELEK POD PŁYTĘ.</text>
<text x="378.4" y="247.8">LTG26_6</text>
<text x="31.1" y="254.3">DOPUSZCZA SIĘ SKARACANIE WYMIARU L1 W CELU DOPASOWANIA TRAWERSU</text>
<text x="31.1" y="258.8">DO SPECYFICZNYCH PRZYPADKÓW UKŁADU REGAŁÓW.</text>
<text x="31.1" y="267.8">MINIMALNA DŁUGOŚĆ WYMIARU L TO 550 MM.</text>
<text x="311.3" y="268.1">TRAWERS NAD</text>
<text x="303.5" y="272.6">DYLATACJE DOLNY L-</text>
<text x="31.1" y="276.9">ZABRANIA SIĘ SKŁADOWANIA PALET NA TRAWERSACH DYLATACYJNYCH I</text>
<text x="31.1" y="281.4">OBSŁUGI WÓZKIEM WIDŁOWYM.</text>
<text x="319.3" y="277.1">060X40</text>
</g>
<text font-size="3.9" x="362.3" y="253.8">A3</text>
<text font-size="3.2" x="354.9" y="267.2">SYMBOL</text>
<g font-size="2.4">
<text x="302.4" y="235.6">SPÓŁKA Z OGRANICZONĄ</text>
<text x="302.4" y="238.4">ODPOWIEDZIALNOŚCIĄ SP.K.</text>
<text x="300.7" y="244.7">Projekt jest własnością firmy</text>
<text x="300.7" y="247.5">RACKSYSTEM SPÓŁKA Z OGRANICZONĄ</text>
<text x="300.7" y="250.3">ODPOWIEDZIALNOŚCIĄ SP.K.</text>
<text x="300.7" y="253.1">I w żadnej części nie może być:</text>
<text x="300.7" y="256">kopiowany, udostępniany</text>
<text x="300.7" y="258.8">ani wykorzystywany jako</text>
<text x="300.7" y="261.6">dokumentacja przez firmy trzecie.</text>
</g>
<g font-size="2">
<text x="383.1" y="227.9">WYMIARY NIETOLEROWANE</text>
<text x="341" y="231.6">OSTRE</text>
<text x="359.5" y="228.9">NIE SKALUJ RYSUNKU</text>
<text x="383.1" y="230.4">WYKONAĆ WEDŁUG:</text>
<text x="341" y="234.1">KRAWĘDZIE</text>
<text x="341" y="236.6">STĘPIĆ</text>
<text x="339.9" y="245.4">WERSJA</text>
<text x="346.6" y="249.5">1</text>
<text x="340.6" y="257.7">2016-05-10</text>
<text x="340.7" y="253.8">DATA</text>
<text x="358.7" y="257.7">SKALA</text>
<text x="367" y="257.7">1:5</text>
<text x="373.9" y="253.8">WYKONAŁ:</text>
<text x="374.1" y="257.7">MASA ORIENTACYJNA:</text>
<text x="387.2" y="253.8">K. KASPERCZYK</text>
<text x="398.1" y="257.7">5.09</text>
<text x="339.7" y="262.3">NR RYSUNKU</text>
<text x="358.7" y="261.7">ARKUSZ 3</text>
<text x="374.1" y="261.7">ELEMENT:</text>
<text x="301" y="266.4">TYTUŁ:</text>
</g>
<text font-size="1.3" x="359" y="244">SYMBOL 2</text>
</svg>
